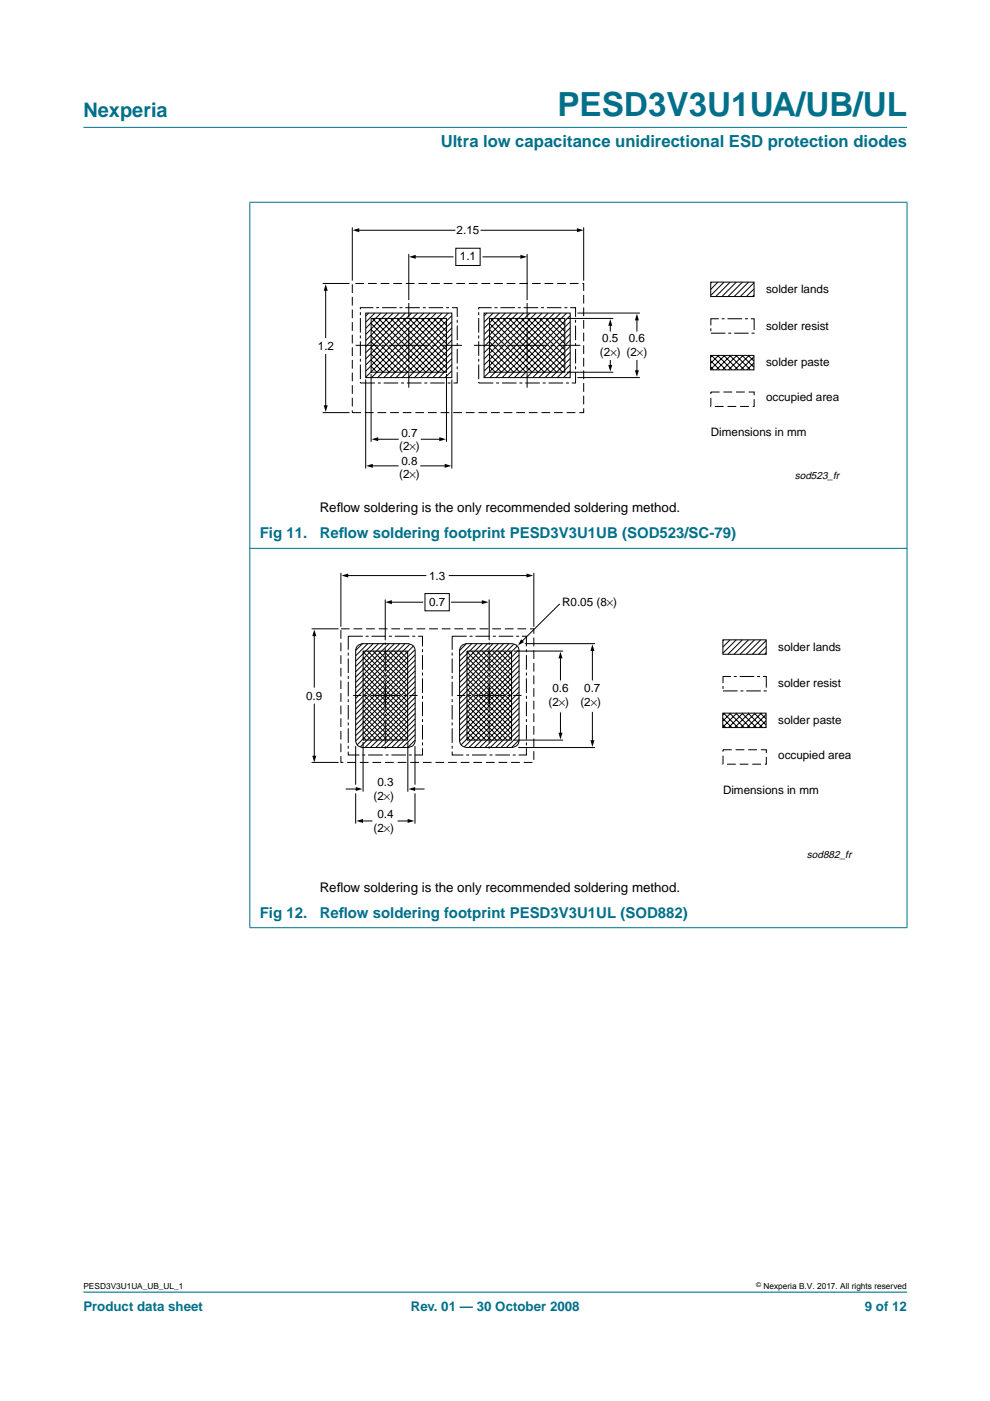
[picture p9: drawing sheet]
<svg xmlns="http://www.w3.org/2000/svg" width="210mm" height="297mm" viewBox="0 0 210 297" stroke-linecap="round" stroke-linejoin="round" font-family="sans-serif">
<path d="M192.3 273.9h-174.6" fill="none" stroke="#00708a" stroke-width=".21"/>
<g fill="#00708a" stroke="#00708a" stroke-width=".21">
<path d="M17.7 27h174.6z"/>
<path d="M53 42.9v153.7z"/>
<path d="M192.3 42.9v153.7z"/>
<path d="M52.9 42.9h139.5z"/>
<path d="M52.9 116.3h139.5z"/>
<path d="M52.9 196.7h139.5z"/>
</g>
<g fill="none" stroke="#000" stroke-width=".21">
<path d="M74.7 48.2v11.3M75.9 48.8h20.5M86.7 53.9v9.7M87.9 54.5h8.1M96.6 52.6h5.2v3.7h-5.2zM102 48.8h20.6M102.4 54.5h8.2M111.8 53.9v9.7M123.8 48.2v11.3M150.7 59.8h9.2v3.1h-9.2zM150.9 59.8l-.2 .2M152.2 59.8l-1.5 1.5"/>
<path d="M153.5 59.8l-2.8 2.8M154.8 59.8l-3 3.1M156.1 59.8l-3 3.1M157.4 59.8l-3 3.1M158.7 59.8l-3 3.1M159.9 60l-2.9 2.9M68.4 60.1h5.7M69.1 61.4v10.2M69.1 75.2v11M75.4 73.2h4.8M77.5 66.4h18.3v13.7h-18.3zM78.2 66.4l-.7 .6"/>
<path d="M78.7 79.3v14.4M78.7 67.5h16v11.4h-16zM78.7 72.5l6.4 6.4M78.7 73.8l5.1 5.1M78.7 75.1l3.8 3.8M78.7 76.4l2.5 2.5M78.7 77.7l1.2 1.2M78.7 68.6l10.3 10.3M78.7 69.9l9 9M78.7 71.2l7.7 7.7M78.9 67.5l11.4 11.4M79.5 66.4l-2 1.9"/>
<path d="M80.2 67.5l11.4 11.4M80.8 66.4l-3.3 3.2M81 73.2h.7M81.5 67.5l11.4 11.4M82.1 66.4l-4.6 4.5M82.4 73.2h8.5M82.8 67.5l11.4 11.4M83.4 66.4l-5.9 5.8M84.1 67.5l10.6 10.6M84.7 66.4l-7.2 7.1M85.4 67.5l9.3 9.3M86 66.4l-8.5 8.4"/>
<path d="M86.7 64.2v3.1M86.7 68v.8M86.7 69.5v7.3M86.7 77.6v.8M86.7 79.1v3.1M86.7 67.5l8 8M87.3 66.4l-9.8 9.7M88 67.5l6.7 6.7M88.6 66.4l-11.1 11M89.3 67.5l5.4 5.4M89.9 66.4l-12.4 12.3M90.6 67.5l4.1 4.1"/>
<path d="M91.2 66.4l-13.7 13.6M91.6 73.2h.8M91.9 67.5l2.8 2.8M92.5 66.4l-13.7 13.7M93.2 67.5l1.5 1.5M93.3 73.2h4.6M93.7 66.4l-13.6 13.7M94.5 67.5l.2 .2M94.7 79.3v14.4M95 66.4l-13.6 13.7M95.8 68.2l-11.8 11.9M95.8 66.9l-13.1 13.2"/>
<path d="M95.8 77.3l-2.7 2.8M95.8 76l-4 4.1M95.8 74.7l-5.3 5.4M95.8 73.4l-6.6 6.7M95.8 78.6l-1.4 1.5M95.8 72.1l-7.9 8M95.8 70.8l-9.2 9.3M95.8 69.5l-10.5 10.6M100.5 73.2h4.8M102.6 66.4h18.3v13.7h-18.3zM103.3 66.4l-.7 .6M103.8 67.5h16v11.4h-16z"/>
<path d="M103.8 72.5l6.4 6.4M103.8 73.8l5.1 5.1M103.8 75.1l3.8 3.8M103.8 76.4l2.5 2.5M103.8 77.7l1.2 1.2M103.8 68.6l10.3 10.3M103.8 69.9l9 9M103.8 71.2l7.7 7.7M104 67.5l11.4 11.4M104.6 66.4l-2 1.9M105.3 67.5l11.4 11.4M105.9 66.4l-3.3 3.2"/>
<path d="M106.1 73.2h.7M106.6 67.5l11.4 11.4M107.2 66.4l-4.6 4.5M107.5 73.2h8.5M107.9 67.5l11.4 11.4M108.5 66.4l-5.9 5.8M109.2 67.5l10.6 10.6M109.8 66.4l-7.2 7.1M110.5 67.5l9.3 9.3M111.1 66.4l-8.5 8.4M111.8 64.2v3.1M111.8 68v.8"/>
<path d="M111.8 69.5v7.3M111.8 77.6v.8M111.8 79.1v3.1M111.8 67.5l8 8M112.3 66.4l-9.7 9.7M113.1 67.5l6.7 6.7M113.6 66.4l-11 11M114.4 67.5l5.4 5.4M114.9 66.4l-12.3 12.3M115.7 67.5l4.1 4.1M116.2 66.4l-13.6 13.6M116.7 73.2h.8"/>
<path d="M117 67.5l2.8 2.8M117.5 66.4l-13.6 13.7M118.3 67.5l1.5 1.5M118.4 73.2h4.6M118.8 66.4l-13.6 13.7M119.6 67.5l.2 .2M120.1 66.4l-13.6 13.7M120.2 67.5h9.8M120.2 78.9h9.8M120.9 68.2l-11.8 11.9M120.9 66.9l-13.1 13.2M120.9 77.3l-2.8 2.8"/>
<path d="M120.9 76l-4.1 4.1M120.9 74.7l-5.4 5.4M120.9 73.4l-6.7 6.7M120.9 78.6l-1.5 1.5M120.9 72.1l-8 8M120.9 70.8l-9.3 9.3M120.9 69.5l-10.5 10.6M122.4 66.4h13.3M129.4 68.8v1.4M129.4 76.4v1.3M135 67.6v2.6M135 76.4v2.4"/>
<path d="M150.7 75.4h9.2v3h-9.2zM150.7 76.5l1.9 1.9M150.7 77.8l.6 .6M150.8 75.4l3.1 3M151 75.4l-.3 .3M152.1 75.4l3.1 3M152.3 75.4l-1.6 1.6M153.4 75.4l3.1 3M153.6 75.4l-2.9 2.9M154.7 75.4l3.1 3M154.9 75.4l-3 3M156 75.4l3.1 3"/>
<path d="M156.2 75.4l-3 3M157.3 75.4l2.6 2.5M157.5 75.4l-3 3M158.6 75.4l1.3 1.2M158.8 75.4l-3 3M159.9 78.2l-.2 .2M159.9 76.9l-1.5 1.5M159.9 75.6l-2.8 2.8M159.9 62.5l-.4 .4M159.9 61.2l-1.6 1.7M68.4 87.5h5.7M77.5 80.5v18.8"/>
<path d="M78.8 98.8h5.6M79.9 93.1h4.5M89.2 98.8h5.4M89.3 93.1h4.1M95.8 80.5v18.8M122.4 80.1h13.3M66.1 133.3h5.7M66.6 134.6v11.1M72.3 121.5v11.4M73.5 122h16.8M75.8 136.9l.4-.2 .8-.2h9.6a1.53 1.53 0 0 1 1.4 1.5v18.9a1.54 1.54 0 0 1-1.6 1.6h-9.5a1.53 1.53 0 0 1-1.5-1.6v-18.9l.1-.6zM76.9 136.5l-1.5 1.4"/>
<path d="M77 138h9.4v18.9h-9.4zM77 138.2l9.5 9.5M77 139.3l9.5 9.5M77.9 138l8.6 8.6M78 136.5l-2.6 2.5M79.1 138l7.4 7.4M79.1 136.5l-3.7 3.7M80.2 138l6.3 6.3M80.2 136.5l-4.8 4.8M81.3 138l5.2 5.2M81.4 136.5l-6 5.9M81.7 127.1v8.6"/>
<path d="M82.5 138l4 4M82.5 136.5l-7.1 7.1M82.8 127.7h6.8M83.6 138l2.9 2.9M83.6 136.5l-8.2 8.2M84.7 138l1.8 1.8M84.8 136.5l-9.4 9.3M85.8 138l.7 .7M85.9 136.5l-10.5 10.4M86.9 136.6l-11.5 11.5M87.6 137l-12.2 12.2M87.9 137.8l-12.5 12.5"/>
<path d="M88 138.9l-12.6 12.6M88 140l-12.6 12.6M90.1 125.8h5.2v3.7h-5.2zM95.3 122h16.6M95.7 127.7h6.7M97.9 136.9l.3-.2 .8-.2h9.6a1.53 1.53 0 0 1 1.5 1.5v18.9a1.54 1.54 0 0 1-1.6 1.6h-9.6a1.53 1.53 0 0 1-1.5-1.6v-18.9l.2-.6zM98.9 136.5l-1.5 1.4M99 138.2l9.5 9.5M99 139.3l9.5 9.5M99 138h9.5v18.9h-9.5zM99.9 138l8.6 8.6M100 136.5l-2.6 2.5"/>
<path d="M101.1 138l7.4 7.4M101.1 136.5l-3.7 3.7M102.2 138l6.3 6.3M102.3 136.5l-4.9 4.8M103.3 138l5.2 5.2M103.4 136.5l-6 5.9M103.7 127.1v8.6M104.5 138l4 4M104.5 136.5l-7.1 7.1M105.6 138l2.9 2.9M105.7 136.5l-8.3 8.2M106.7 138l1.8 1.8"/>
<path d="M106.8 136.5l-9.4 9.3M107.8 138l.7 .7M107.9 136.5l-10.5 10.4M108.9 136.6l-11.5 11.5M108.9 138h10.5M109.7 137l-12.3 12.2M110 137.8l-12.6 12.5M110.1 138.9l-12.7 12.6M110.1 140l-12.7 12.6M111.3 136.5h14.9M113.2 121.5v11.4M118.6 128.1l-8 7.9"/>
<path d="M118.8 139.3v4.9M125.6 137.7v6.5M153.3 135.7h9.2v3h-9.2zM153.5 135.7l-.2 .2M154.8 135.7l-1.5 1.5M156.1 135.7l-2.8 2.8M157.4 135.7l-3.1 3M158.7 135.7l-3.1 3M160 135.7l-3.1 3M161.3 135.7l-3.1 3M162.5 138.4l-.4 .3M162.5 137.1l-1.7 1.6"/>
<path d="M162.5 135.8l-3 2.9M66.6 149.3v11.2M75.4 158.2v8.2M77 156.3l.6 .6M77 142.7l9.5 9.5M77 143.9l9.5 9.4M77 145l9.5 9.5M77 146.1l9.5 9.5M77 147.2l9.5 9.5M77 148.4l8.5 8.5M77 149.5l7.4 7.4M77 150.6l6.3 6.3"/>
<path d="M77 151.8l5.1 5.1M77 152.9l4 4M77 154l2.9 2.9M77 155.1l1.8 1.8M77 140.5l9.5 9.5M77 141.6l9.5 9.5M77 157.3v10.6M86.5 157.3v10.6M88 158.2v8.2M88 154.7l-3.8 3.8M88 155.8l-2.7 2.7M88 156.9l-1.6 1.6"/>
<path d="M88 141.1l-12.6 12.6M88 142.2l-12.6 12.6M88 143.4l-12.6 12.6M88 144.5l-12.6 12.6M88 145.6l-12.3 12.3M88 146.8l-11.6 11.6M88 147.9l-10.6 10.6M88 149l-9.5 9.5M88 150.1l-8.3 8.4M88 151.3l-7.2 7.2M88 152.4l-6.1 6.1M88 153.5l-4.9 5"/>
<path d="M99 156.3l.6 .6M99 142.7l9.5 9.5M99 143.9l9.5 9.4M99 145l9.5 9.5M99 146.1l9.5 9.5M99 147.2l9.5 9.5M99 148.4l8.5 8.5M99 149.5l7.4 7.4M99 150.6l6.3 6.3M99 151.8l5.1 5.1M99 152.9l4 4M99 154l2.9 2.9"/>
<path d="M99 155.1l1.8 1.8M99 140.5l9.5 9.5M99 141.6l9.5 9.5M108.9 156.9h10.5M109.9 158.5h16.3M110.1 154.7l-3.9 3.8M110.1 155.8l-2.8 2.7M110.1 156.9l-1.6 1.6M110.1 141.1l-12.7 12.6M110.1 142.2l-12.7 12.6M110.1 143.4l-12.7 12.6M110.1 144.5l-12.7 12.6"/>
<path d="M110.1 145.6l-12.3 12.3M110.1 146.8l-11.7 11.6M110.1 147.9l-10.7 10.6M110.1 149l-9.5 9.5M110.1 150.1l-8.4 8.4M110.1 151.3l-7.3 7.2M110.1 152.4l-6.1 6.1M110.1 153.5l-5 5M118.8 151.1v4.5M125.6 151v6.2M153.2 151.2h9.2v3.1h-9.2zM153.2 152.3l2 2"/>
<path d="M153.2 153.6l.7 .7M153.4 151.2l3.1 3.1M153.6 151.2l-.4 .4M154.7 151.2l3.1 3.1M154.9 151.2l-1.7 1.7M156 151.2l3.1 3.1M156.2 151.2l-3 3M157.3 151.2l3.1 3.1M157.5 151.2l-3 3.1M158.6 151.2l3.1 3.1M158.8 151.2l-3 3.1M159.9 151.2l2.5 2.5"/>
<path d="M160.1 151.2l-3 3.1M161.2 151.2l1.2 1.2M161.4 151.2l-3 3.1M162.4 154.1l-.2 .2M162.4 152.8l-1.5 1.5M162.4 151.5l-2.8 2.8M66.1 161.6h5.7M73.4 167.3h2.3M75.4 168.2v6.4M76.7 174.1h2.2M84.4 174.1h2.3M87.7 167.3h2.2"/>
<path d="M88 168.2v6.4"/>
</g>
<path d="M76.4 65.2h20.5v16h-20.5zM101.5 65.2h20.5v16h-20.5zM150.7 67.6h9.2v3h-9.2zM73.8 134.9h15.8v25.2h-15.8zM95.9 134.9h15.7v25.2h-15.7zM153.3 143.4h9.2v3.1h-9.2z" fill="none" stroke="#000" stroke-width=".21" stroke-dasharray="3.1 .6 .6 .6" stroke-linecap="butt"/>
<path d="M74.7 60.1h49.1v27.4h-49.1zM150.7 83.1h9.2v3.1h-9.2zM72.3 133.3h40.9v28.3h-40.9zM153.3 159h9.2v3h-9.2z" fill="none" stroke="#000" stroke-width=".21" stroke-dasharray="1.9 .8" stroke-linecap="butt"/>
<g fill="#000">
<path d="M74.8 48.8l1.4-.4v.8zM86.7 54.5l1.4-.5v.9zM110.3 54l1.4 .5-1.4 .4zM122.3 48.4l1.4 .4-1.4 .4zM69.1 60.2l.4 1.5h-.9zM129.4 67.7l.4 1.4h-.8zM129 77.4h.8l-.4 1.4zM135 66.5l.5 1.4h-.9zM134.6 78.5h.9l-.5 1.4zM68.6 85.9h.9l-.4 1.4zM77.6 98.8l1.4-.5v.9zM78.8 93.1l1.4-.4v.8z"/>
<path d="M93.1 92.7l1.5 .4-1.5 .4zM94.3 98.3l1.4 .5-1.4 .4zM66.6 133.5l.5 1.4h-.9zM72.4 122l1.4-.4v.8zM81.7 127.7l1.4-.5v.9zM102.2 127.2l1.4 .5-1.4 .4zM110.5 135.5l.6 .6-1.3 .7zM111.6 121.6l1.4 .4-1.4 .4zM118.8 138.2l.5 1.4h-.9zM125.6 136.6l.4 1.4h-.8zM118.4 155.4h.9l-.5 1.4zM125.2 156.9h.8l-.4 1.5z"/>
<path d="M66.2 160.2h.9l-.5 1.4zM75.4 166.9l1.4 .4-1.4 .4zM75.6 174.1l1.4-.5v.9zM86.4 173.6l1.4 .5-1.4 .4zM86.6 167.3l1.4-.4v.8z"/>
</g>
<path d="M79.9 147.5h8.6M81.7 145.7v13.7M81.7 149.3v-13.7M83.5 147.5h-8.6M101.9 147.5h8.7M103.7 145.7v13.7M103.7 149.3v-13.7M105.5 147.5h-8.6" fill="none" stroke="#000" stroke-width=".21" stroke-dasharray="4.9 .7 .5 .7" stroke-linecap="butt"/>
<text font-size="7.1" fill="#00708a" x="118.2" y="24.7">PESD3V3U1UA/UB/UL</text>
<text font-size="4.2" fill="#00708a" x="17.7" y="24.9">Nexperia</text>
<text font-size="3.5" fill="#00708a" x="93.4" y="31.1">Ultra low capacitance unidirectional ESD protection diodes</text>
<g font-size="3.2" fill="#00708a">
<text x="55.1" y="114.1">Fig 11.</text>
<text x="67.8" y="114.1">Ref</text>
<text x="71.8" y="114.1">low soldering footprint PESD3V3U1UB (SOD523/SC-79)</text>
<text x="55.1" y="194.6">Fig 12.</text>
<text x="67.8" y="194.6">Ref</text>
<text x="71.8" y="194.6">low soldering footprint PESD3V3U1UL (SOD882)</text>
</g>
<g font-size="2.8">
<text x="67.8" y="108.6">Ref</text>
<text x="71.4" y="108.6">low soldering is the only recommended soldering method.</text>
<text x="67.8" y="189.1">Ref</text>
<text x="71.4" y="189.1">low soldering is the only recommended soldering method.</text>
</g>
<g font-size="2.8" fill="#00708a">
<text x="17.7" y="278">Product data sheet</text>
<text x="87.1" y="278">Rev. 01 — 30 October 2008</text>
<text x="183.4" y="278">9 of 12</text>
</g>
<g font-size="2.5">
<text x="96.8" y="49.6">2.15</text>
<text x="97.5" y="55.2">1.1</text>
<text x="162.4" y="62.2">solder lands</text>
<text x="162.4" y="69.9">solder resist</text>
<text x="67.4" y="74.1">1.2</text>
<text x="127.2" y="75.5">(2×) (2×)</text>
<text x="127.7" y="72.5">0.5</text>
<text x="133.3" y="72.5">0.6</text>
<text x="162.4" y="77.7">solder paste</text>
<text x="162.4" y="85">occupied area</text>
<text x="84.6" y="95.4">(2×)</text>
<text x="85.1" y="92.6">0.7</text>
<text x="150.7" y="92.4">Dimensions in mm</text>
<text x="84.6" y="101.4">(2×)</text>
<text x="85.1" y="98.6">0.8</text>
<text x="91" y="122.9">1.3</text>
<text x="91" y="128.4">0.7</text>
<text x="119.2" y="128.4">R0.05 (8×)</text>
<text x="165" y="138.1">solder lands</text>
<text x="64.9" y="148.4">0.9</text>
<text x="116.3" y="149.8">(2×)</text>
<text x="117.1" y="146.8">0.6</text>
<text x="123.1" y="149.8">(2×)</text>
<text x="123.9" y="146.8">0.7</text>
<text x="165" y="145.7">solder resist</text>
<text x="165" y="153.5">solder paste</text>
<text x="165" y="160.9">occupied area</text>
<text x="80" y="166.6">0.3</text>
<text x="79.2" y="169.6">(2×)</text>
<text x="80" y="173.3">0.4</text>
<text x="153.3" y="168.3">Dimensions in mm</text>
<text x="79.2" y="176.3">(2×)</text>
</g>
<g font-size="2.2">
<text x="168.5" y="101.6">sod523_fr</text>
<text x="171.1" y="181.8">sod882_fr</text>
</g>
<g font-size="1.8">
<text x="17.7" y="273.4">PESD3V3U1UA_UB_UL_1</text>
<text x="161.9" y="273.4">Nexperia B.V. 2017. All rights reserved</text>
</g>
<text font-size="1.4" x="160.4" y="272.9">©</text>
</svg>
